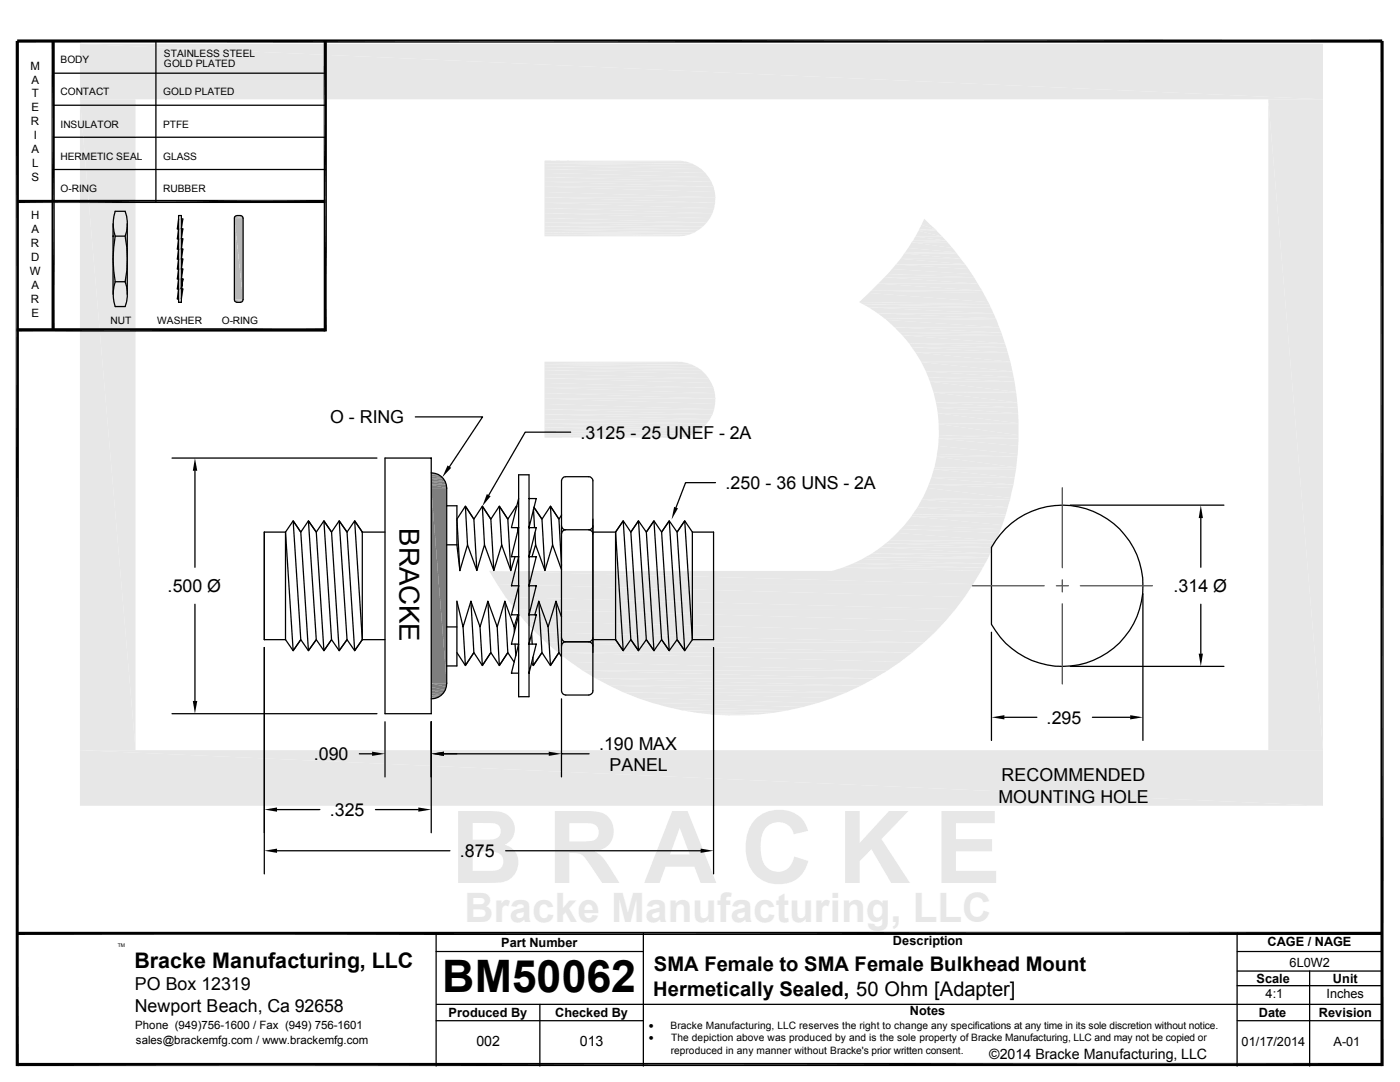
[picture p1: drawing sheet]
<svg xmlns="http://www.w3.org/2000/svg" width="279mm" height="216mm" viewBox="0 0 279 216" stroke-linecap="round" stroke-linejoin="round" font-family="sans-serif">
<path d="M108.7 32.1h27.4" fill="none" stroke="#dfece2" stroke-width=".2"/>
<path d="M108.7 32.2h28.4" fill="none" stroke="#dfece2" stroke-width=".21"/>
<path d="M108.7 32.5h29.4" fill="none" stroke="#dfece2" stroke-width=".34"/>
<g fill="#dfece2">
<path d="M108.7 32.6l30.4 .5h-30.4z"/>
<path d="M108.7 32.6h29.4l1 .5z"/>
<path d="M108.7 33.1l31.3 .6h-31.3z"/>
<path d="M108.7 33.1h30.4l.9 .6z"/>
<path d="M108.7 33.7l32.1 .8h-32.1z"/>
<path d="M108.7 33.7h31.3l.8 .8z"/>
<path d="M108.7 34.5l32.7 .8h-32.7z"/>
<path d="M108.7 34.5h32.1l.6 .8z"/>
<path d="M108.7 35.3l33.3 1h-33.3z"/>
<path d="M108.7 35.3h32.7l.6 1z"/>
<path d="M108.7 36.3l33.7 1h-33.7z"/>
<path d="M108.7 36.3h33.3l.4 1z"/>
<path d="M108.7 37.3l34 1h-34z"/>
<path d="M108.7 37.3h33.7l.3 1z"/>
<path d="M108.7 38.3l34.1 1.1h-34.1z"/>
<path d="M108.7 38.3h34l.1 1.1z"/>
<path d="M108.7 39.4l34 1.1h-34z"/>
<path d="M108.7 39.4h34.1l-.1 1.1z"/>
<path d="M108.7 40.5l33.8 1h-33.8z"/>
<path d="M108.7 40.5h34l-.2 1z"/>
<path d="M108.7 41.5l33.5 1h-33.5z"/>
<path d="M108.7 41.5h33.8l-.3 1z"/>
<path d="M108.7 42.5l33 1h-33z"/>
<path d="M108.7 42.5h33.5l-.5 1z"/>
<path d="M108.7 43.5l32.4 .9h-32.4z"/>
<path d="M108.7 43.5h33l-.6 .9z"/>
<path d="M108.7 44.4l31.6 .8h-31.6z"/>
<path d="M108.7 44.4h32.4l-.8 .8z"/>
<path d="M108.7 45.2l30.8 .6h-30.8z"/>
<path d="M108.7 45.2h31.6l-.8 .6z"/>
<path d="M108.7 45.8l29.9 .6h-29.9z"/>
<path d="M108.7 45.8h30.8l-.9 .6z"/>
</g>
<path d="M108.7 46.6h29.9" fill="none" stroke="#dfece2" stroke-width=".42"/>
<path d="M108.7 46.9h28.8" fill="none" stroke="#dfece2" stroke-width=".25"/>
<path d="M108.7 47.1h27.8" fill="none" stroke="#dfece2" stroke-width=".2"/>
<g fill="#dfece2">
<path d="M184.4 43.6l1.3 1.3h-1.8z"/>
<path d="M183.9 44.9l2.8 .9h-3.3z"/>
<path d="M183.9 44.9h1.8l1 .9z"/>
</g>
<path d="M183.3 45.9h3.6" fill="none" stroke="#dfece2" stroke-width=".3"/>
<g fill="#dfece2">
<path d="M183.3 46.1l4.7 1.1h-5.3z"/>
<path d="M183.3 46.1h3.6l1.1 1.1z"/>
<path d="M182.7 47.2l6.1 .8h-6.6z"/>
<path d="M182.7 47.2h5.3l.8 .8z"/>
</g>
<path d="M181.9 48.2h7.2" fill="none" stroke="#dfece2" stroke-width=".34"/>
<g fill="#dfece2">
<path d="M181.9 48.3l8.2 1.2h-8.9z"/>
<path d="M181.9 48.3h7.2l1 1.2z"/>
<path d="M181.2 49.5l9.6 .8h-10.2z"/>
<path d="M181.2 49.5h8.9l.7 .8z"/>
</g>
<path d="M180.5 50.5h10.5" fill="none" stroke="#dfece2" stroke-width=".25"/>
<g fill="#dfece2">
<path d="M180.5 50.6l11.3 1h-12.1z"/>
<path d="M180.5 50.6h10.5l.8 1z"/>
<path d="M179.7 51.6l12.9 1.1h-13.7z"/>
<path d="M179.7 51.6h12.1l.8 1.1z"/>
</g>
<path d="M178.8 52.7h13.9" fill="none" stroke="#dfece2" stroke-width=".2"/>
<g fill="#dfece2">
<path d="M178.8 52.8l14.5 .9h-15.3z"/>
<path d="M178.8 52.8h13.9l.6 .9z"/>
<path d="M178 53.7l16 1h-16.9z"/>
<path d="M178 53.7h15.3l.7 1z"/>
<path d="M176.5 55.3l.6-.6 17.3 .6z"/>
<path d="M177.1 54.7h16.9l.4 .6z"/>
<path d="M176.5 55.3l18.7 1.3h-19.9z"/>
<path d="M176.5 55.3h17.9l.8 1.3z"/>
<path d="M173.9 58l1.4-1.4 20.7 1.4z"/>
<path d="M175.3 56.6h19.9l.8 1.4z"/>
<path d="M173.4 58.5l.5-.5 22.4 .5z"/>
<path d="M173.9 58h22.1l.3 .5z"/>
<path d="M171.4 60.3l2-1.8 23.8 1.8z"/>
<path d="M173.4 58.5h22.9l.9 1.8z"/>
</g>
<path d="M171.4 60.5h26" fill="none" stroke="#dfece2" stroke-width=".42"/>
<g fill="#dfece2">
<path d="M172.2 60.7l25.5 .6h-24.3z"/>
<path d="M172.2 60.7h25.2l.3 .6z"/>
<path d="M173.4 61.3l24.9 1.2h-23.1z"/>
<path d="M173.4 61.3h24.3l.6 1.2z"/>
<path d="M175.2 62.5l23.5 1h-22.3z"/>
<path d="M175.2 62.5h23.1l.4 1z"/>
</g>
<path d="M176.4 63.7h22.5" fill="none" stroke="#dfece2" stroke-width=".34"/>
<g fill="#dfece2">
<path d="M176.9 63.8l22.5 1.5h-20.9z"/>
<path d="M176.9 63.8h22l.5 1.5z"/>
<path d="M178.5 65.3l21.4 1.1h-20.4z"/>
<path d="M178.5 65.3h20.9l.5 1.1z"/>
<path d="M179.5 66.4l20.5 .5h-20z"/>
<path d="M179.5 66.4h20.4l.1 .5z"/>
<path d="M180 66.9l20.6 1.6h-19.2z"/>
<path d="M180 66.9h20l.6 1.6z"/>
<path d="M181.4 68.5l19.4 .8h-18.9z"/>
<path d="M181.4 68.5h19.2l.2 .8z"/>
<path d="M181.9 69.3l19.2 1h-18.4z"/>
<path d="M181.9 69.3h18.9l.3 1z"/>
<path d="M182.7 70.3l18.9 1.9h-17.8z"/>
<path d="M182.7 70.3h18.4l.5 1.9z"/>
</g>
<path d="M183.8 72.2h17.9" fill="none" stroke="#dfece2" stroke-width=".2"/>
<g fill="#dfece2">
<path d="M183.9 72.3l18.2 1.8h-17.3z"/>
<path d="M183.9 72.3h17.8l.4 1.8z"/>
<path d="M184.8 74.1l17.5 1.2h-17z"/>
<path d="M184.8 74.1h17.3l.2 1.2z"/>
<path d="M185.3 75.3l17.2 .9h-16.9z"/>
<path d="M185.3 75.3h17l.2 .9z"/>
<path d="M185.6 76.2l17.2 2h-16.5z"/>
<path d="M185.6 76.2h16.9l.3 2z"/>
</g>
<path d="M186.3 78.3h16.5" fill="none" stroke="#dfece2" stroke-width=".2"/>
<g fill="#dfece2">
<path d="M186.3 78.3l16.7 2h-16.2z"/>
<path d="M186.3 78.3h16.5l.2 2z"/>
<path d="M186.8 80.3l16.3 1.1h-16.1z"/>
<path d="M186.8 80.3h16.2l.1 1.1z"/>
<path d="M187 81.4l16.2 1.1h-16z"/>
<path d="M187 81.4h16.1l.1 1.1z"/>
<path d="M187.2 82.5l16.1 2h-16z"/>
<path d="M187.2 82.5h16l.1 2z"/>
</g>
<path d="M187.3 84.5h16" fill="none" stroke="#dfece2" stroke-width=".2"/>
<g fill="#dfece2">
<path d="M187.3 84.6l16 2.2h-15.9z"/>
<path d="M187.3 84.6h16v2.2z"/>
<path d="M187.4 86.8l15.9 .7h-16z"/>
<path d="M187.4 86.8h15.9v.7z"/>
<path d="M187.3 87.5l15.9 1.5h-16z"/>
<path d="M187.3 87.5h16l-.1 1.5z"/>
<path d="M187.2 89l15.9 1.6h-16.1z"/>
<path d="M187.2 89h16l-.1 1.6z"/>
<path d="M187 90.6l16 .5h-16.1z"/>
<path d="M187 90.6h16.1l-.1 .5z"/>
<path d="M186.9 91.1l15.9 2.2h-16.3z"/>
<path d="M186.9 91.1h16.1l-.2 2.2z"/>
</g>
<path d="M186.4 93.5h16.4" fill="none" stroke="#dfece2" stroke-width=".38"/>
<g fill="#dfece2">
<path d="M186.4 93.6l16.1 1.7h-16.7z"/>
<path d="M186.4 93.6h16.4l-.3 1.7z"/>
<path d="M185.8 95.3l16.5 1.4h-17z"/>
<path d="M185.8 95.3h16.7l-.2 1.4z"/>
<path d="M185.3 96.7l16.8 .7h-17z"/>
<path d="M185.3 96.7h17l-.2 .7z"/>
<path d="M185.1 97.4l16.5 2h-17.5z"/>
<path d="M185.1 97.4h17l-.5 2z"/>
</g>
<path d="M183.9 99.5h17.7" fill="none" stroke="#dfece2" stroke-width=".34"/>
<g fill="#dfece2">
<path d="M183.9 99.7l17.2 1.5h-18z"/>
<path d="M183.9 99.7h17.7l-.5 1.5z"/>
<path d="M183.1 101.2l17.6 1.5h-18.6z"/>
<path d="M183.1 101.2h18l-.4 1.5z"/>
</g>
<path d="M181.9 102.8h18.8" fill="none" stroke="#dfece2" stroke-width=".38"/>
<g fill="#dfece2">
<path d="M181.9 103l18.1 1.8h-19.5z"/>
<path d="M181.9 103h18.7l-.6 1.8z"/>
<path d="M180.5 104.8l19.2 .8h-20z"/>
<path d="M180.5 104.8h19.5l-.3 .8z"/>
<path d="M179.7 105.6l19.7 .7h-20.4z"/>
<path d="M179.7 105.6h20l-.3 .7z"/>
<path d="M177.5 107.9l1.5-1.6 19.8 1.6z"/>
<path d="M179 106.3h20.4l-.6 1.6z"/>
<path d="M176.7 108.4l.8-.5 21.1 .5z"/>
<path d="M177.5 107.9h21.3l-.2 .5z"/>
<path d="M175.8 109.2l.9-.8 21.5 .8z"/>
<path d="M176.7 108.4h21.9l-.4 .8z"/>
<path d="M174 110.4l1.8-1.2 21.8 1.2z"/>
<path d="M175.8 109.2h22.4l-.6 1.2z"/>
<path d="M172.6 111.2l1.4-.8 23.3 .8z"/>
<path d="M174 110.4h23.6l-.3 .8z"/>
</g>
<path d="M172.1 111.4h25.2" fill="none" stroke="#dfece2" stroke-width=".34"/>
<g fill="#dfece2">
<path d="M170.1 112.5l2-1 24.5 1z"/>
<path d="M172.1 111.5h25l-.5 1z"/>
<path d="M168.1 113.3l2-.8 26 .8z"/>
<path d="M170.1 112.5h26.5l-.5 .8z"/>
<path d="M166 113.9l2.1-.6 27.7 .6z"/>
<path d="M168.1 113.3h28l-.3 .6z"/>
<path d="M97.6 113.9l96.6 2.6h-95z"/>
<path d="M97.6 113.9h98.2l-1.6 2.6z"/>
<path d="M99.2 116.5l93.3 2.6h-91.6z"/>
<path d="M99.2 116.5h95l-1.7 2.6z"/>
<path d="M100.9 119.1l89.8 2.4h-88z"/>
<path d="M100.9 119.1h91.6l-1.8 2.4z"/>
<path d="M102.7 121.5l86 2.4h-84z"/>
<path d="M102.7 121.5h88l-2 2.4z"/>
<path d="M104.7 123.9l81.9 2.2h-79.8z"/>
<path d="M104.7 123.9h84l-2.1 2.2z"/>
<path d="M106.8 126.1l77.6 2.1h-75.4z"/>
<path d="M106.8 126.1h79.8l-2.2 2.1z"/>
<path d="M109 128.2l73.1 2h-70.8z"/>
<path d="M109 128.2h75.4l-2.3 2z"/>
<path d="M111.3 130.2l68.4 1.9h-65.9z"/>
<path d="M111.3 130.2h70.8l-2.4 1.9z"/>
<path d="M113.8 132.1l63.3 1.7h-60.8z"/>
<path d="M113.8 132.1h65.9l-2.6 1.7z"/>
<path d="M116.3 133.8l58.2 1.6h-55.6z"/>
<path d="M116.3 133.8h60.8l-2.6 1.6z"/>
<path d="M118.9 135.4l52.9 1.4h-50.2z"/>
<path d="M118.9 135.4h55.6l-2.7 1.4z"/>
<path d="M121.6 136.8l47.4 1.3h-44.6z"/>
<path d="M121.6 136.8h50.2l-2.8 1.3z"/>
<path d="M124.4 138.1l41.8 1.2h-39z"/>
<path d="M124.4 138.1h44.6l-2.8 1.2z"/>
<path d="M127.2 139.3l36.1 1h-33.2z"/>
<path d="M127.2 139.3h39l-2.9 1z"/>
<path d="M130.1 140.3l30.3 .8h-27.3z"/>
<path d="M130.1 140.3h33.2l-2.9 .8z"/>
<path d="M133.1 141.1l24.3 .6h-21.3z"/>
<path d="M133.1 141.1h27.3l-3 .6z"/>
<path d="M136.1 141.7l18.2 .5h-15.2z"/>
<path d="M136.1 141.7h21.3l-3.1 .5z"/>
</g>
<path d="M108.7 72.6h29.4M139.1 142.4h15.2" fill="none" stroke="#dfece2" stroke-width=".34"/>
<path d="M108.7 72.2h27.4M142.1 142.7h9.2" fill="none" stroke="#dfece2" stroke-width=".2"/>
<path d="M108.7 72.3h28.4" fill="none" stroke="#dfece2" stroke-width=".21"/>
<g fill="#dfece2">
<path d="M108.7 72.8l30.4 .5h-30.4z"/>
<path d="M108.7 72.8h29.4l1 .5z"/>
<path d="M108.7 73.3l31.3 .6h-31.3z"/>
<path d="M108.7 73.3h30.4l.9 .6z"/>
<path d="M108.7 73.9l32.1 .7h-32.1z"/>
<path d="M108.7 73.9h31.3l.8 .7z"/>
<path d="M108.7 74.6l32.7 .9h-32.7z"/>
<path d="M108.7 74.6h32.1l.6 .9z"/>
<path d="M108.7 75.5l33.3 .9h-33.3z"/>
<path d="M108.7 75.5h32.7l.6 .9z"/>
<path d="M108.7 76.4l33.7 1h-33.7z"/>
<path d="M108.7 76.4h33.3l.4 1z"/>
<path d="M108.7 77.4l34 1h-34z"/>
<path d="M108.7 77.4h33.7l.3 1z"/>
<path d="M108.7 78.4l34.1 1.1h-34.1z"/>
<path d="M108.7 78.4h34l.1 1.1z"/>
<path d="M108.7 79.5l34 1.1h-34z"/>
<path d="M108.7 79.5h34.1l-.1 1.1z"/>
<path d="M108.7 80.6l33.8 1.1h-33.8z"/>
<path d="M108.7 80.6h34l-.2 1.1z"/>
<path d="M108.7 81.7l33.5 1h-33.5z"/>
<path d="M108.7 81.7h33.8l-.3 1z"/>
<path d="M108.7 82.7l33 1h-33z"/>
<path d="M108.7 82.7h33.5l-.5 1z"/>
<path d="M108.7 83.7l32.4 .8h-32.4z"/>
<path d="M108.7 83.7h33l-.6 .8z"/>
<path d="M108.7 84.5l31.6 .8h-31.6z"/>
<path d="M108.7 84.5h32.4l-.8 .8z"/>
<path d="M108.7 85.3l30.8 .7h-30.8z"/>
<path d="M108.7 85.3h31.6l-.8 .7z"/>
<path d="M108.7 86l29.9 .5h-29.9z"/>
<path d="M108.7 86h30.8l-.9 .5z"/>
</g>
<path d="M108.7 86.7h29.9" fill="none" stroke="#dfece2" stroke-width=".42"/>
<path d="M108.7 87.1h28.8" fill="none" stroke="#dfece2" stroke-width=".25"/>
<path d="M108.7 87.3h27.8" fill="none" stroke="#dfece2" stroke-width=".2"/>
<g fill="#dfece2">
<path d="M16 8.8l248 11h-248z"/>
<path d="M16 8.8h248v11z"/>
<path d="M253.1 19.8l10.9 129.9h-10.9z"/>
<path d="M253.1 19.8h10.9v129.9z"/>
<path d="M16 19.8l11.1 129.9h-11.1z"/>
<path d="M16 19.8h11.1v129.9z"/>
<path d="M16 149.7l248 11.1h-248z"/>
<path d="M16 149.7h248v11.1z"/>
</g>
<g fill="none" stroke="#000" stroke-width=".25">
<path d="M76.8 91.4v51M142.8 96.3h-6l-1.9 5M52.7 106.2v21.4M91.2 100.9v7.8M91.2 120v12.9M118.3 106.2h4.6M122.9 106.2l1.5-2.3 1.5 2.3 1.5-2.3 1.6 2.3 1.5-2.3 1.5 2.3 1.6-2.3 1.5 2.3 1.6-2.3 1.5 2.3M122.9 106.2v21.4M138.2 106.2h4.2v21.4h-4.2l-1.5 2.2-1.6-2.2-1.5 2.2-1.6-2.2-1.5 2.2-1.5-2.2-1.6 2.2-1.5-2.2-1.5-23.7-1.5 2.3 1.5 23.6-1.5-2.2M138.2 106.2v21.4l-1.5-23.7-1.6 2.3 1.6 23.6-1.6-2.2-1.5-23.7-1.6 2.3 1.6 23.6-1.6-2.2-1.5-23.7-1.5 2.3 1.5 23.6-1.5-2.2-1.6-23.7-1.5 2.3 1.5 23.6-1.5-2.2-1.5 2.2-1.5-2.2M213.6 100.8h30.7M228.1 118.5v29.2"/>
<path d="M239.6 103.4v9.8M52.7 129.2v45.2M118.3 127.6h4.6M142.4 129.2v45.2M197.9 126.2v21.5M213.6 133h30.7M239.6 120.6v9.8M200.4 143.1h6.5M218 143.1h7.6M55.3 169.8h34.5M100.9 169.8h38.9M87 186.2v26.5"/>
<path d="M87 189.9h41.4M128.4 186.2v26.5M246.9 186.2v26.5M246.9 196.7h28.9M246.9 189.9h28.9M246.9 193.8h28.9M261.4 193.8v18.9M87 203.7h41.4M87.1 200.4h188.7M107.7 200.4v12.3M246.9 203.7h28.9"/>
</g>
<g fill="#000">
<path d="M3.4 8.5l272.4-.6v.6zM3.4 7.9h272.4l-272.4 .6zM134.5 101.1l.8 .3-1.3 2.3zM239.6 100.8l.5 2.6h-.9zM239.2 130.4h.9l-.5 2.6zM197.9 143.1l2.5-.4v.9zM225.6 142.7l2.5 .4-2.5 .5zM52.7 169.8l2.6-.5v.9zM139.8 169.3l2.6 .5-2.6 .4zM3.4 185.9h272.4l-272.4 .7zM3.4 186.6l272.4-.7v.7zM3.1 8.2l.7 204.5h-.7z"/>
<path d="M3.4 212.1h272.4l-272.4 .6zM3.4 212.7l272.4-.6v.6zM3.1 8.2h.7v204.5zM275.5 8.2l.6 204.5h-.6zM275.5 8.2h.6v204.5z"/>
</g>
<g fill="#808080">
<path d="M86.1 94.4h.6z"/>
<path d="M86.1 94.4l1.3 .3h-1.3z"/>
<path d="M86.1 94.4h.6l.7 .3z"/>
<path d="M86.1 94.7l1.9 .3h-1.9z"/>
<path d="M86.1 94.7h1.3l.6 .3z"/>
<path d="M86.1 95l2.4 .5h-2.4z"/>
<path d="M86.1 95h1.9l.5 .5z"/>
<path d="M86.1 95.5l2.8 .6h-2.8z"/>
<path d="M86.1 95.5h2.4l.4 .6z"/>
<path d="M86.1 96.1l3 .6h-3z"/>
<path d="M86.1 96.1h2.8l.2 .6z"/>
<path d="M86.1 96.7l3.1 .7h-3.1z"/>
<path d="M86.1 96.7h3l.1 .7z"/>
<path d="M86.1 97.4l3.1 39h-3.1z"/>
<path d="M86.1 97.4h3.1v39z"/>
<path d="M86.1 136.4l3 .7h-3z"/>
<path d="M86.1 136.4h3.1l-.1 .7z"/>
<path d="M86.1 137.1l2.8 .6h-2.8z"/>
<path d="M86.1 137.1h3l-.2 .6z"/>
<path d="M86.1 137.7l2.4 .6h-2.4z"/>
<path d="M86.1 137.7h2.8l-.4 .6z"/>
<path d="M86.1 138.3l1.9 .5h-1.9z"/>
<path d="M86.1 138.3h2.4l-.5 .5z"/>
<path d="M86.1 138.8l1.3 .3h-1.3z"/>
<path d="M86.1 138.8h1.9l-.6 .3z"/>
<path d="M86.1 139.4h.6z"/>
<path d="M86.1 139.1l.6 .3h-.6z"/>
<path d="M86.1 139.1h1.3l-.7 .3z"/>
</g>
<g fill="none" stroke="#000" stroke-width=".25">
<path d="M34.3 91.4h40.9M38.9 93.9v19.3M76.8 91.4h9.3v51h-9.3M86.1 94.4a3.1 3.1 0 0 1 3.1 3v39a3.1 3.1 0 0 1-3.1 3M103.5 99.5l-1.4 5.8h1.4l-1.4 5.8h1.4l-1.4 5.8h1.4M103.5 94.7h2.1v44.3h-2.1zM105.6 99.5h1.4l-1.4 5.8h1.4l-1.4 5.8h1.4l-1.4 5.8h1.4l-1.4 5.8h1.4l-1.4 5.8h1.4l-1.4 5.8M112.3 95.4l.6-.3h4.6a.88 .88 0 0 1 .8 .8v41.9a.87 .87 0 0 1-.8 .9h-4.6a.87 .87 0 0 1-.8-.9v-41.9zM72.3 106.2l-1.5-2.3 1.5 23.7-1.5 2.2-1.5-23.6-1.6-2.3-1.5 2.3-1.6-2.3-1.5 2.3-1.5-2.3-1.6 2.3-1.5-2.3-1.5 2.3h-4.3v21.4h4.3M72.3 106.2l-1.5-2.3-1.5 2.3-1.6-2.3 1.6 23.7-1.6 2.2-1.5-23.6-1.6-2.3 1.6 23.7-1.6 2.2-1.5-23.6-1.5-2.3 1.5 23.7-1.5 2.2-1.6-23.6-1.5-2.3 1.5 23.7-1.5 2.2-1.5-23.6v21.4M72.3 106.2v21.4M72.3 106.2h4.5"/>
<path d="M89.2 100.9h2M89.2 108.7h2l.6 5.1M91.2 120l1.2 5.1 1.6-5.1 1.8 5.1 1.6-5.1 1.8 5.1 1.6-5.1 1.8 5.1 .7-2.4M93.3 108.7l-.4-7.7 1.7 2.6 .6 10.2M94 120l.6 10.2-1.7 2.6-.5-7.7M96.7 108.7l-.4-7.7 1.7 2.6 .6 10.2M97.4 120l.6 10.2-1.7 2.6-.5-7.7M100.1 108.8l-.4-7.8 1.6 2.6 .6 10.3M100.8 120l.5 10.2-1.6 2.6-.5-7.7M102.8 111.1l-.9 2.7-1.8-5.1-1.5 5.1-1.9-5.1-1.5 5.1-1.9-5.1-1.5 5.1M103.1 101.3l-.1-.3 .1 .1-.1-.1-1.7 2.6-1.6-2.6-1.7 2.6-1.7-2.6-1.7 2.6-1.7-2.6-1.7 2.6 .6 10.3M103.3 105.3v.7"/>
<path d="M103.5 117l-1.4 5.7h1.4l-1.4 5.8h1.4l-1.4 5.8h1.4M106.2 111.1l.7-2.4 1.9 5.1 1.5-5.1 1.8 5M106.5 101.6l.2 3.7M106.8 106.3l.1 2.4M107.5 120l.7 10.2-1.8 2.6-.1-1.7M110.3 108.7l-.4-7.7 1.6 2.6 .6 9.2M111 120l.5 10.2-1.6 2.6-.5-7.7M112.1 104.9a.8 .8 0 0 0 .8 .8M112.1 102.7l-.6 .9-1.6-2.6-1.7 2.6-1.6-2.4 1.6 2.4 .6 10.2M117.5 105.7h-4.6a.87 .87 0 0 0-.8 .9M117.5 105.7a.87 .87 0 0 1 .8 .9M118.3 104.9a.79 .79 0 0 1-.8 .8"/>
<path d="M200.7 105.5a16.1 16.1 0 0 1 23.8 1.2 16.1 16.1 0 0 1-3.5 23.6 16.1 16.1 0 0 1-23.1-5.7v-15.4l.8-1.3zM38.9 120.6v19.3M52.7 129.2v37M57 127.6l1.5 2.2 1.5-2.2 1.6 2.2 1.5-2.2 1.5 2.2 1.6-2.2 1.5 2.2 1.6-2.2 1.5 2.2 1.5-2.2M72.3 127.6h4.5M89.2 132.9h2M89.2 125.1h2M91.2 130.2l1.7 2.6 1.7-2.6 1.7 2.6 1.7-2.6 1.7 2.6 1.6-2.6 1.3 1.9M102.6 125.1l.1 1.1M102.8 128.5l.2 2.4M103.4 122.7l.1 .1M106.1 126.4l.1 2.1"/>
<path d="M106.7 122.7l.8-2.7 1.9 5.1 1.6-5.1 1.1 3.1M112.1 131l-.6-.8-1.6 2.6-1.7-2.6-1.8 2.6-.3-.6M112.1 127.3a.87 .87 0 0 0 .8 .8h4.6M112.1 139.4v15.6M117.5 128.1h-4.6a.87 .87 0 0 0-.8 .8M117.5 128.1a.87 .87 0 0 1 .8 .8M118.3 127.3a.88 .88 0 0 1-.8 .8M34.3 142.4h40.9M71.7 150.4h2.6M76.8 144v11M86.1 144v22.2M88.6 150.4h20.9"/>
<path d="M112.1 150.4h5.5M55.3 161.5h8.5M74.9 161.5h8.6"/>
</g>
<path d="M38.9 91.4l.5 2.5h-.9zM38.5 139.9h.9l-.5 2.5zM74.3 150l2.5 .4-2.5 .4zM86.1 150.4l2.5-.4v.8zM109.5 150l2.6 .4-2.6 .4zM52.7 161.5l2.6-.4v.9zM83.5 161.1l2.6 .4-2.6 .5z" fill="#000"/>
<path d="M212 97.3v16M194.1 116.9h14.3M210.8 116.9h2.4M212 115.7v2.4M215.6 116.9h14.4M212 120.5v16" fill="none" stroke="#545454" stroke-width=".25"/>
<g fill="#bababa">
<path d="M47 43.1h1.3z"/>
<path d="M47.3 43l1 .1z"/>
<path d="M46.8 43.3l.2-.2 1.4 .2z"/>
<path d="M47 43.1h1.3l.1 .2z"/>
<path d="M46.8 43.3l1.7 .2h-1.7z"/>
<path d="M46.8 43.3h1.6l.1 .2z"/>
<path d="M46.8 43.5l1.7 16.3h-1.7z"/>
<path d="M46.8 43.5h1.7v16.3z"/>
<path d="M46.8 59.8l1.6 .3h-1.6z"/>
<path d="M46.8 59.8h1.7l-.1 .3z"/>
<path d="M46.8 60.1l1.5 .1h-1.3z"/>
<path d="M46.8 60.1h1.6l-.1 .1z"/>
<path d="M47 60.2l1 .1z"/>
<path d="M47 60.2h1.3z"/>
</g>
<g fill="none" stroke="#000" stroke-width=".25">
<path d="M10.6 14.6h54.3M31.1 8.2v32M10.6 21h54.3M10.6 27.4h54.3M10.6 33.8h54.3M22.6 44.7v14M23 47.1a24.7 24.7 0 0 0 0 9.1M23 47.1a7.9 7.9 0 0 1 0-4.9h2a7.2 7.2 0 0 1 0 4.9 24.7 24.7 0 0 1 0 9.1M23 56.2a7.9 7.9 0 0 0 0 5h2a7.1 7.1 0 0 0 0-5M23 56.2h2M23 47.1h2M25.4 44.7v14"/>
<path d="M35.4 57.7h.2l-.2 1.9h.2M35.6 55.7l-.2 2zM35.6 43h.6v17.3h-.6zM35.6 43.7l-.2 2h.2l-.2 2h.2l-.2 2h.2l-.2 2h.2l-.2 2h.2l-.2 2h.2M36.2 43.7h.3l-.3 2h.3l-.3 2h.3l-.3 2h.3l-.3 2h.3l-.3 2h.3l-.3 2v2l.3-2-.3 2h.3l-.3 1.9M36.2 57.7h.3M36.2 55.7h.3M36.2 53.7h.3M36.2 45.7h.3M36.2 47.7h.3M36.2 49.7h.3M36.2 51.7h.3"/>
<path d="M46.8 43.3a1.22 1.22 0 0 1 1.6 0l.1 16.5-.2 .4a1.31 1.31 0 0 1-1.5-.1zM10.6 65.8h54.3M82.9 83.2h13.4l-6.6 9.9M113.9 86.2h-9.1l-7.3 12.6"/>
</g>
<path d="M3.4 39.9h61.5l-61.5 .6zM3.4 40.5l61.5-.6v.6zM10.3 8.2l.6 57.6h-.6zM10.3 8.2h.6v57.6zM64.6 8.2l.6 57.9h-.6zM3.3 66.2l61.6-.7v.7zM3.3 65.5h61.6l-61.6 .7zM64.6 8.2h.6v57.9zM89.3 92.9l.7 .4-1.7 2zM97.2 98.6l.7 .4-1.6 2z" fill="#000"/>
<text font-size="20.1" fill="#dfece2" x="90" y="176.2">B R A C K E</text>
<text font-size="8.9" x="88.3" y="197.9">BM50062</text>
<text font-size="8.1" fill="#dfece2" x="92.7" y="184.1">Bracke Manufacturing, LLC</text>
<text font-size="5.5" x="79.7" y="105.4" transform="rotate(90 79.7 105.4)">BRACKE</text>
<text font-size="4.3" x="26.8" y="193.1">Bracke Manufacturing, LLC</text>
<g font-size="4">
<text x="130.5" y="193.8">SMA Female to SMA Female Bulkhead Mount</text>
<text x="130.4" y="198.7">Hermetically Sealed, 50 Ohm [Adapter]</text>
</g>
<g font-size="3.6">
<text x="65.9" y="84.5">O - RING</text>
<text x="115.8" y="87.5">.3125 - 25 UNEF - 2A</text>
<text x="144.8" y="97.6">.250 - 36 UNS - 2A</text>
<text x="33.4" y="118.1">.500 Ø</text>
<text x="234.2" y="118.1">.314 Ø</text>
<text x="119.5" y="149.6">.190 MAX</text>
<text x="208.9" y="144.4">.295</text>
<text x="62.6" y="151.7">.090</text>
<text x="121.6" y="153.8">PANEL</text>
<text x="199.9" y="155.8">RECOMMENDED</text>
<text x="199.3" y="160.2">MOUNTING HOLE</text>
<text x="65.8" y="162.8">.325</text>
<text x="91.8" y="171">.875</text>
<text x="26.9" y="197.6">PO Box 12319</text>
<text x="26.9" y="201.9">Newport Beach, Ca 92658</text>
</g>
<g font-size="2.8">
<text x="95.1" y="208.6">002</text>
<text x="115.7" y="208.6">013</text>
<text x="197.4" y="211.3">©2014 Bracke Manufacturing, LLC</text>
</g>
<g font-size="2.5">
<text x="100" y="189">Part Number</text>
<text x="178.2" y="188.6">Description</text>
<text x="252.9" y="188.7">CAGE / NAGE</text>
<text x="250.8" y="196.1">Scale</text>
<text x="257.3" y="192.9">6L0W2</text>
<text x="266" y="196.1">Unit</text>
<text x="89.5" y="202.9">Produced By</text>
<text x="110.8" y="202.9">Checked By</text>
<text x="181.6" y="202.4">Notes</text>
<text x="251.2" y="202.9">Date</text>
<text x="252.6" y="199.2">4:1</text>
<text x="263.2" y="202.9">Revision</text>
<text x="264.8" y="199.2">Inches</text>
<text x="247.8" y="208.7">01/17/2014</text>
<text x="266.1" y="208.6">A-01</text>
</g>
<g font-size="2.3">
<text x="6.1" y="13.9">M</text>
<text x="6.3" y="16.7">A</text>
<text x="6.3" y="22.2">E</text>
<text x="6.3" y="19.4">T</text>
<text x="6.2" y="25">R</text>
<text x="6.7" y="27.8">I</text>
<text x="6.3" y="30.5">A</text>
<text x="6.4" y="33.3">L</text>
<text x="6.3" y="36.1">S</text>
<text x="6.2" y="43.8">H</text>
<text x="6.3" y="46.6">A</text>
<text x="6.2" y="49.3">R</text>
<text x="6.2" y="52.1">D</text>
<text x="6" y="54.9">W</text>
<text x="6.3" y="57.7">A</text>
<text x="6.2" y="60.5">R</text>
<text x="6.3" y="63.2">E</text>
<text x="27" y="205.3">Phone (949)756-1600 / Fax (949) 756-1601</text>
<text x="27.1" y="208.4">sales@brackemfg.com / www.brackemfg.com</text>
</g>
<g font-size="2.1">
<text x="129.5" y="205.4">•</text>
<text x="129.5" y="207.8">•</text>
</g>
<g font-size="2">
<text x="32.7" y="11.3">STAINLESS STEEL</text>
<text x="12.1" y="12.7">BODY</text>
<text x="32.7" y="13.4">GOLD PLATED</text>
<text x="12.1" y="19.1">CONTACT</text>
<text x="32.6" y="19.1">GOLD PLATED</text>
<text x="12.1" y="25.4">INSULATOR</text>
<text x="32.6" y="25.4">PTFE</text>
<text x="12.1" y="31.9">HERMETIC SEAL</text>
<text x="32.6" y="31.9">GLASS</text>
<text x="12.1" y="38.3">O-RING</text>
<text x="32.6" y="38.3">RUBBER</text>
<text x="22.1" y="64.6">NUT</text>
<text x="31.4" y="64.6">WASHER</text>
<text x="44.3" y="64.6">O-RING</text>
<text x="133.8" y="205.4">Bracke Manufacturing, LLC reserves the right to change any specifications at any time in its sole discretion without notice.</text>
<text x="133.9" y="207.8">The depiction above was produced by and is the sole property of Bracke Manufacturing, LLC and may not be copied or</text>
<text x="133.9" y="210.3">reproduced in any manner without Bracke's prior written consent.</text>
</g>
<text font-size="1" x="23.5" y="189.1">TM</text>
</svg>
